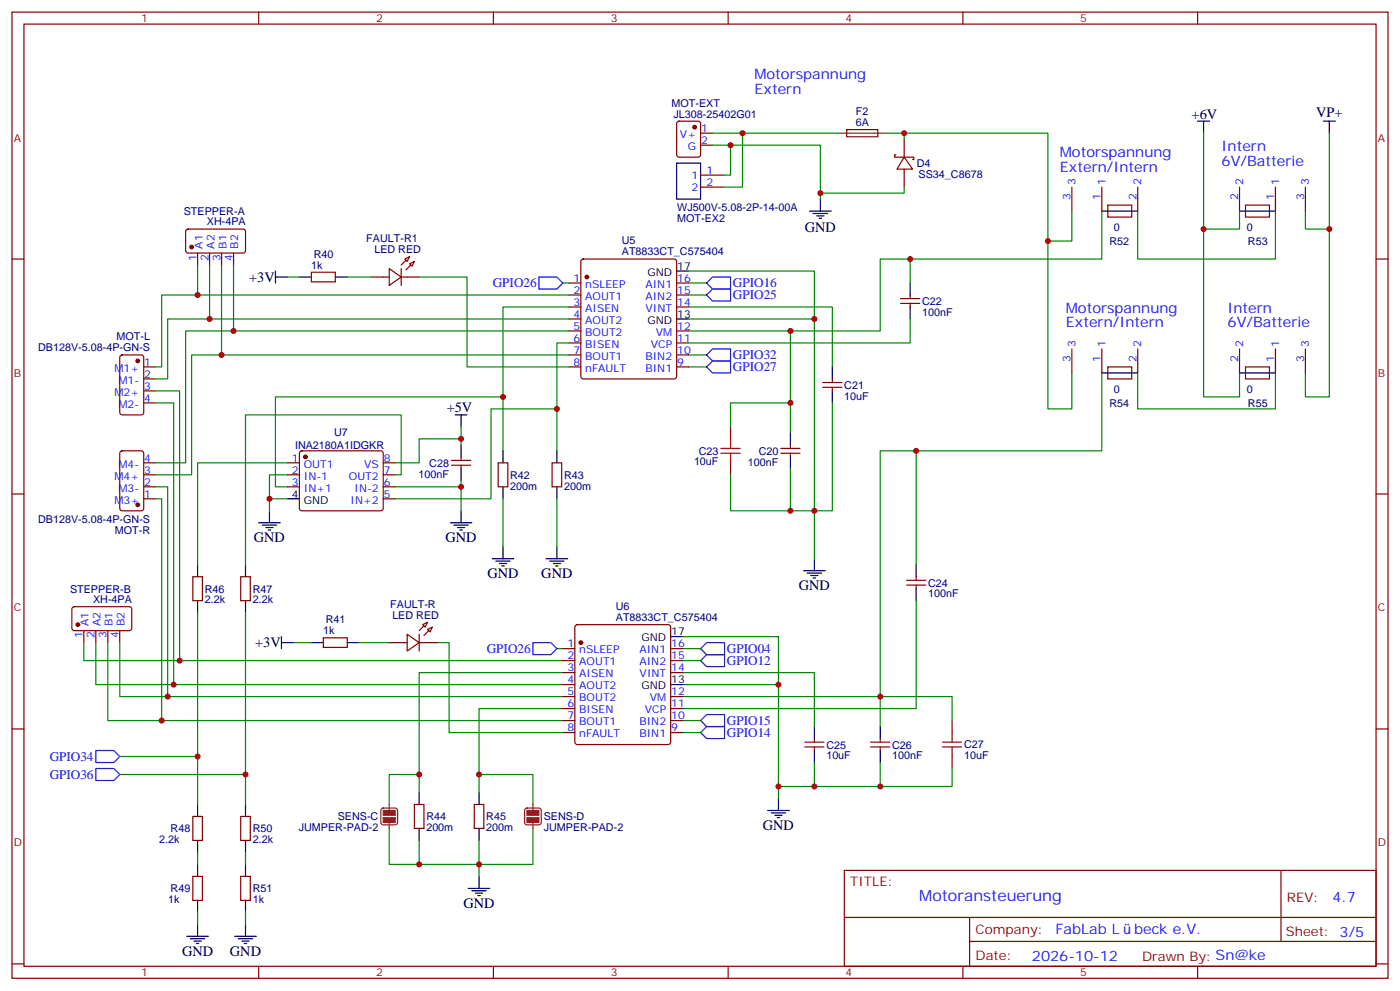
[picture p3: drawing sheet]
<svg xmlns="http://www.w3.org/2000/svg" width="412mm" height="292mm" viewBox="0 0 412 292" stroke-linecap="round" stroke-linejoin="round" font-family="sans-serif">
<g fill="none" stroke="#870000" stroke-width=".35">
<path d="M3.5 3.6h405.4v284.3h-405.4zM7.1 7.1h398.2v277.3h-398.2zM76.2 3.6v3.5M145.3 3.6v3.5M214.5 3.6v3.5M283.6 3.6v3.5M352.8 3.6v3.5M199.6 35.9l.4-.2h5.7l.6 .4 .1 9.4-.5 .7h-5.9l-.6-.4-.1-9.4zM206.4 39.2h3.5M249.4 38.1h9.2v2.1l-9.2 .1zM206.4 42.7h3.5M206.4 51.5h7"/>
<path d="M206.4 55.1h7M263.9 45.5h-.4v.7h2.8M266.3 46.2l2.5 3.6h-4.6zM266.3 46.2h2.9v.8h-.4M266.3 41v5.2M266.3 49.8v5.3M315.7 55.1v7M324.6 55.1v7M335.1 55.1v7M365.1 55.1v7M375.7 55.1v7M384.5 55.1v7"/>
<path d="M3.5 76.2h3.6M54.9 67.6l.5-.2 16.5 .1 .4 .6v5.9l-.7 .5-16.5-.1-.4-.6v-5.7zM58.2 74.5v3.5M61.7 74.5v3.5M65.3 74.5v3.5M68.8 74.5v3.5M114.7 79.1l3.5 2.4-3.5 2.5zM118.2 79.1v4.9M119.2 76.2l1.4-.7-.7 1.4zM120.6 77.6l1.5-.7-.7 1.5zM171.3 76.4l.5-.2h26.8l.5 .2 .2 .5v33.9l-.2 .5-.5 .2h-26.8l-.5-.2-.2-.5v-33.9zM326.3 60.4h7.1v3.5h-7.1z"/>
<path d="M366.9 60.4h7v3.5h-7zM405.3 76.2h3.6M91.7 80.1h7.1v2.8h-7.1zM109.4 81.5h5.3M118.2 81.5h5.3M167.6 83.3h3.5M167.6 86.8h3.5M167.6 90.3h3.5M167.6 93.9h3.5M167.6 97.4h3.5M199.3 83.3h3.5M199.3 86.8h3.5"/>
<path d="M199.3 90.3h3.5M199.3 97.4h3.5M265.3 87.9h5.6M265.3 89.3h5.6M268.1 86.8v1.1M268.1 89.3v1M35.5 104.7l.5-.2h5.6l.7 .4v16.5l-.4 .6-5.9 .1-.7-.5v-16.4zM42.3 108h3.6M42.3 111.5h3.6M42.3 115h3.6M42.3 118.6h3.6M167.6 108h3.5"/>
<path d="M167.6 100.9h3.5M167.6 104.5h3.5M199.3 108h3.5M199.3 100.9h3.5M199.3 104.5h3.5M242.4 112.6h5.6M242.4 114h5.6M245.2 111.5v1.1M245.2 114v1M315.7 102.7v7M324.6 102.7v7M326.3 108h7.1v3.5h-7.1z"/>
<path d="M335.1 102.7v7M365.1 102.7v7M366.9 108h7v3.5h-7zM375.7 102.7v7M384.5 102.7v7M35.5 132.9l.5-.2h5.6l.7 .4v16.5l-.4 .7h-5.9l-.7-.4v-16.5zM42.3 139.7h3.6M42.3 136.2h3.6M84.7 139.7h3.5M84.7 136.2h3.5M88.4 132.9l.5-.2h23.3l.5 .2 .2 .5-.1 16.5-.6 .4h-23.6l-.4-.7v-16.2zM112.9 139.7h3.5"/>
<path d="M112.9 136.2h3.5M133 135.5h5.6M133 136.9h5.6M135.8 134.4v1.1M135.8 136.9v1.1M146.8 136.2h2.8v7.1h-2.8zM162.6 136.2h2.9v7.1h-2.9zM215.2 125.6v3.6M215.2 136.2v3.5M230 132h5.7M230 133.4h5.7M232.8 130.9v1.1"/>
<path d="M232.8 133.4v1M3.5 145.4h3.6M42.3 146.8h3.6M42.3 143.3h3.6M84.7 143.3h3.5M112.9 146.8h3.5M112.9 143.3h3.5M405.3 145.4h3.6M21.4 178.7l.5-.2 16.5 .1 .4 .6-.1 6-.6 .4-16.5-.1-.4-.6v-5.7zM56.8 169.7h2.8v7.1h-2.8zM70.9 169.7h2.8v7.1h-2.8zM267.1 170.8h5.6"/>
<path d="M267.1 172.2h5.6M269.9 169.7v1.1M269.9 172.2v1M24.7 185.6v3.5M28.2 185.6v3.5M31.7 185.6v3.5M35.3 185.6v3.5M95.2 187.7h7.1v2.8h-7.1zM114.7 189.1h5.2M119.9 186.7l3.6 2.4-3.6 2.5zM123.5 189.1h5.3M123.5 186.7v4.9"/>
<path d="M124.5 183.8l1.4-.7-.7 1.4zM125.9 185.2l1.5-.7-.8 1.4zM165.8 190.9h3.5M165.8 194.4h3.5M165.8 197.9h3.5M169.6 184l.4-.2h26.8l.5 .2 .3 .5v33.9l-.3 .5-.5 .2h-26.8l-.5-.2-.2-.5v-33.9zM197.6 190.9h3.5M197.6 194.4h3.5M197.6 197.9h3.5M3.5 214.5h3.6M165.8 201.5h3.5M165.8 205h3.5"/>
<path d="M165.8 208.5h3.5M165.8 212.1h3.5M165.8 215.6h3.5M197.6 205h3.5M197.6 208.5h3.5M197.6 212.1h3.5M197.6 215.6h3.5M237.1 218.4h5.6M237.1 219.8h5.6M239.9 217.3v1.1M239.9 219.8v1.1M256.5 218.4h5.6"/>
<path d="M256.5 219.8h5.6M259.3 217.3v1.1M259.3 219.8v1.1M280.5 212.1v3.5M405.3 214.5h3.6M122.1 236.7h2.8v7.1h-2.8zM139.7 236.7h2.8v7.1h-2.8zM280.5 222.6v3.6M56.8 257.9h2.8v7.1h-2.8zM56.8 240.3h2.8v7h-2.8zM70.9 240.3h2.8v7h-2.8zM70.9 257.9h2.8v7.1h-2.8z"/>
<path d="M248.7 256.2h156.6v28.2h-156.6zM377.3 256.2v20.9M248.7 270h156.5M285.6 277.1h119.6M285.6 270v14.1M3.5 283.7h3.6M76.2 284.4v3.5M145.3 284.4v3.5M214.5 284.4v3.5M283.6 284.4v3.5M352.8 284.4v3.5M405.3 283.7h3.6"/>
</g>
<g fill="none" stroke="#000" stroke-width=".35">
<path d="M352.8 35.7h3.5M354.5 35.7v3.5M389.8 35.7h3.5M391.6 35.7v3.5M199.3 48h7.1v10.6h-7.1zM241.7 58.6v3.5M81.1 79.8v3.5M199.3 79.8h3.5M238.5 62.1h6.3M239.5 62.8h4.3M240.6 63.5h2.1M241.3 64.2h.7"/>
<path d="M324.6 62.1h10.5M365.1 62.1h10.6M81.1 81.5h3.6M88.2 81.5h3.5M98.8 81.5h3.5M199.3 93.9h3.5M268.1 83.3v3.5M268.1 90.3v3.6M245.2 108v3.5M245.2 115v3.6M324.6 109.7h10.5M365.1 109.7h10.6"/>
<path d="M134.1 122.1h3.5M135.8 122.1v3.5M135.8 130.9v3.5M135.8 138v3.5M148.2 132.7v3.5M164 132.7v3.5M232.8 127.4v3.5M232.8 134.4v3.6M76.2 153.8h6.3M77.3 154.6h4.2M78.3 155.3h2.1M79 156h.7"/>
<path d="M79.4 150.3v3.5M84.7 146.8h3.5M132.6 153.8h6.4M133.7 154.6h4.2M134.8 155.3h2.1M135.5 156h.7M135.8 150.3v3.5M148.2 143.3v3.5M164 143.3v3.5M58.2 166.2v3.5M58.2 176.8v3.5M72.3 166.2v3.5"/>
<path d="M72.3 176.8v3.5M145 164.4h6.3M146 165.1h4.3M147.1 165.8h2.1M147.8 166.5h.7M148.2 160.9v3.5M160.9 164.4h6.3M161.9 165.1h4.3M163 165.8h2.1M163.7 166.5h.7M164 160.9v3.5M236.7 168h6.4"/>
<path d="M237.8 168.7h4.2M238.8 169.4h2.1M239.5 170.1h.7M239.9 164.4v3.6M269.9 166.2v3.5M269.9 173.2v3.6M82.9 189.1h3.5M82.9 187.4v3.5M91.7 189.1h3.5M102.3 189.1h3.5M197.6 187.4h3.5M197.6 201.5h3.5"/>
<path d="M239.9 213.8v3.5M259.3 213.8v3.5M58.2 236.7v3.6M72.3 236.7v3.6M123.5 233.2v3.5M141.1 233.2v3.5M226.1 238.5h6.4M227.2 239.2h4.2M228.2 239.9h2.2M229.3 235v3.5M239.9 220.9v3.5M259.3 220.9v3.5"/>
<path d="M58.2 247.3v3.6M58.2 254.4v3.5M72.3 247.3v3.6M72.3 254.4v3.5M123.5 243.8v3.5M141.1 243.8v3.5M141.1 257.9v3.5M229 240.6h.7M55 275.6h6.4M56.1 276.3h4.2M57.1 277h2.2M57.9 277.7h.7"/>
<path d="M58.2 265v3.5M58.2 272v3.6M69.1 275.6h6.4M70.2 276.3h4.2M71.3 277h2.1M72 277.7h.7M72.3 265v3.5M72.3 272v3.6M137.9 261.4h6.4M139 262.1h4.2M140.1 262.9h2.1M140.8 263.6h.7"/>
</g>
<g fill="none" stroke="#008700" stroke-width=".35">
<path d="M209.9 39.2h37M218.7 39.2v15.9h-5.3M261.1 39.2h5.2v1.8M266.3 39.2h42.4v31.7h7v-8.8M354.5 39.2v28.2h10.6v-5.3M391.6 39.2v28.2h-7.1v-5.3M209.9 42.7h31.8v15.9M215.2 42.7v8.8h-1.8M266.3 55.1v1.7h-24.6M58.2 78v8.8M61.7 78v15.9M65.3 78v26.5"/>
<path d="M68.8 78v19.4M202.8 79.8h37.1v84.6M268.1 76.2v7.1M308.7 70.9v49.4h7v-10.6M324.6 62.1v14.1h-65.3v21.2h-56.5M335.1 62.1v14.1h40.6v-14.1M354.5 67.4v49.4h10.6v-7.1M391.6 67.4v49.4h-7.1v-7.1M84.7 81.5h3.5M102.3 81.5h7.1M123.5 81.5h14.1v26.5h30M165.8 83.3h1.8"/>
<path d="M167.6 90.3h-19.4v42.4M167.6 86.8h-120v21.2h-1.7M167.6 93.9h-118.2v17.6h-3.5M167.6 97.4h-112.9v38.8h-8.8M202.8 90.3h42.4v17.7M202.8 93.9h37.1M202.8 83.3h5.3M202.8 86.8h5.3M232.8 97.4v30M268.1 93.9v7h-65.3M45.9 115h7v79.4h112.9M45.9 118.6h5.3v82.9h114.6"/>
<path d="M148.2 116.8h-67.1v26.5h3.6M167.6 100.9h-3.6v31.8M167.6 104.5h-111.2v35.2h-10.5M202.8 104.5h5.3M202.8 108h5.3M232.8 118.6h-17.6v7M245.2 118.6v31.7h-12.4v-12.3M324.6 109.7v23h-65.3v72.3h-58.2M335.1 109.7v10.6h40.6v-10.6M84.7 139.7h-5.3v7.1M84.7 136.2h-26.5v30M116.4 139.7h1.8v-17.6h-45.9v44.1"/>
<path d="M135.8 130.9v-1.7h-12.3v7h-7.1M135.8 125.6v3.6M164 120.3h-19.4v26.5h-28.2M215.2 139.7v10.6h17.6M269.9 132.7v33.5M45.9 146.8h1.7v65.3h118.2M45.9 143.3h3.5v61.7h116.4M84.7 146.8h-5.3v3.5M116.4 143.3h19.4v7M135.8 141.5v1.8M148.2 146.8v14.1M164 146.8v14.1"/>
<path d="M269.9 176.8v31.7h-68.8M24.7 189.1v5.3h28.2M28.2 189.1v12.4h23M31.7 189.1v23h15.9M35.3 189.1v15.9h14.1M58.2 180.3v56.4M72.3 180.3v56.4M86.4 189.1h5.3M105.8 189.1h8.9M128.8 189.1h3.5v26.5h33.5M164 190.9h1.8M165.8 197.9h-42.3v35.3"/>
<path d="M201.1 197.9h38.8v15.9M201.1 187.4h28.2v47.6M201.1 190.9h5.3M201.1 194.4h5.3M165.8 208.5h-24.7v24.7M201.1 201.5h28.2M201.1 212.1h5.3M201.1 215.6h5.3M280.5 212.1v-7.1h-21.2v8.8M35.3 222.6h22.9M35.3 227.9h37M123.5 227.9h-8.8v8.8"/>
<path d="M141.1 227.9h15.9v8.8M239.9 224.4v7.1M259.3 224.4v7.1h-30M280.5 226.2v5.3h-21.2M58.2 250.9v3.5M72.3 250.9v3.5M114.7 243.8v10.6h8.8M123.5 247.3v7.1h17.6v3.5M157 243.8v10.6h-15.9v-7.1M58.2 268.5v3.5M72.3 268.5v3.5"/>
</g>
<g fill="#870000" stroke="#870000" stroke-width=".35">
<path d="M124.9 187l1.4-1.4z"/>
<path d="M123.5 185.6l1.4-1.4z"/>
<path d="M119.6 79.4l1.4-1.4z"/>
<path d="M118.2 78l1.4-1.4z"/>
<circle cx="40.6" cy="106.2" r=".53"/>
<circle cx="40.6" cy="148.6" r=".53"/>
<circle cx="204.6" cy="37.4" r=".53"/>
<circle cx="90" cy="134.4" r=".53"/>
<circle cx="172.9" cy="81.5" r=".53"/>
<circle cx="171.1" cy="189.1" r=".53"/>
<circle cx="56.4" cy="72.7" r=".53"/>
<circle cx="22.9" cy="183.8" r=".53"/>
</g>
<path d="M158.7 81.5h5.3l1.8 1.8-1.8 1.8h-5.3zM208.1 83.3l1.8-1.8h5.3v3.6h-5.3zM208.1 86.8l1.8-1.7h5.3v3.5h-5.3zM208.1 108l1.8-1.8h5.3v3.5h-5.3zM209.9 102.7h5.3v3.5h-5.3l-1.8-1.7zM157 189.1h5.3l1.7 1.8-1.7 1.8h-5.3zM208.1 189.1h5.3v3.6h-5.3l-1.7-1.8zM208.1 192.7h5.3v3.5h-5.3l-1.7-1.8zM208.1 213.8h5.3v3.5h-5.3l-1.7-1.7zM208.1 210.3h5.3v3.5h-5.3l-1.7-1.7zM28.2 226.2h5.3l1.8 1.7-1.8 1.8h-5.3zM28.2 220.9h5.3l1.8 1.7-1.8 1.8h-5.3z" fill="none" stroke="#00f" stroke-width=".35"/>
<path d="M246.9 39.2h14.2M112.4 238l.5-.2h3.5l.5 .2 .2 .5v3.5l-.2 .5-.5 .2h-3.5l-.5-.2-.2-.5v-3.5zM114.7 236.7v1.8M154.8 238l.4-.2h3.5l.5 .2 .3 .5v3.5l-.3 .5-.5 .2h-3.5l-.5-.2-.2-.5v-3.5zM157 236.7v1.8M114.7 242v1.8M157 242v1.8" fill="none" stroke="#8c2424" stroke-width=".35"/>
<g fill="#8c2424" stroke="#8c2424" stroke-width=".35">
<path d="M112.9 238.5h3.5v1.4h-3.5z"/>
<path d="M112.9 240.6h3.5v1.4h-3.5z"/>
<path d="M155.2 238.5h3.5v1.4h-3.5z"/>
<path d="M155.2 240.6h3.5v1.4h-3.5z"/>
</g>
<path d="M212.4 132h5.6M212.4 133.4h5.6M215.2 129.2v2.8M215.2 133.4v2.8M277.6 218.4h5.7M277.6 219.8h5.7M280.5 215.6v2.8M280.5 219.8v2.8" fill="none" stroke="#a10000" stroke-width=".35"/>
<g fill="#c00">
<circle cx="229.3" cy="201.5" r=".88"/>
<circle cx="123.5" cy="227.9" r=".88"/>
<circle cx="123.5" cy="254.4" r=".88"/>
<circle cx="141.1" cy="227.9" r=".88"/>
<circle cx="141.1" cy="254.4" r=".88"/>
<circle cx="239.9" cy="93.9" r=".88"/>
<circle cx="229.3" cy="231.5" r=".88"/>
<circle cx="239.9" cy="231.5" r=".88"/>
<circle cx="232.8" cy="97.4" r=".88"/>
<circle cx="259.3" cy="205" r=".88"/>
<circle cx="239.9" cy="150.3" r=".88"/>
<circle cx="232.8" cy="150.3" r=".88"/>
<circle cx="232.8" cy="118.6" r=".88"/>
<circle cx="259.3" cy="231.5" r=".88"/>
<circle cx="148.2" cy="116.8" r=".88"/>
<circle cx="164" cy="120.3" r=".88"/>
<circle cx="79.4" cy="146.8" r=".88"/>
<circle cx="135.8" cy="143.3" r=".88"/>
<circle cx="135.8" cy="129.2" r=".88"/>
<circle cx="58.2" cy="222.6" r=".88"/>
<circle cx="72.3" cy="227.9" r=".88"/>
<circle cx="58.2" cy="86.8" r=".88"/>
<circle cx="61.7" cy="93.9" r=".88"/>
<circle cx="65.3" cy="104.5" r=".88"/>
<circle cx="68.8" cy="97.4" r=".88"/>
<circle cx="47.6" cy="212.1" r=".88"/>
<circle cx="49.4" cy="205" r=".88"/>
<circle cx="51.2" cy="201.5" r=".88"/>
<circle cx="52.9" cy="194.4" r=".88"/>
<circle cx="354.5" cy="67.4" r=".88"/>
<circle cx="391.6" cy="67.4" r=".88"/>
<circle cx="266.3" cy="39.2" r=".88"/>
<circle cx="308.7" cy="70.9" r=".88"/>
<circle cx="268.1" cy="76.2" r=".88"/>
<circle cx="269.9" cy="132.7" r=".88"/>
<circle cx="215.2" cy="42.7" r=".88"/>
<circle cx="218.7" cy="39.2" r=".88"/>
<circle cx="241.7" cy="56.8" r=".88"/>
</g>
<text font-size="4.6" fill="#00f" x="270.8" y="265.2">Motoransteuerung</text>
<g font-size="4.2" fill="#00f">
<text x="222.2" y="23.3">Motorspannung</text>
<text x="222.2" y="27.6">Extern</text>
<text x="312.2" y="46.2">Motorspannung</text>
<text x="359.8" y="44.5">Intern</text>
<text x="312.2" y="50.5">Extern/Intern</text>
<text x="359.8" y="48.7">6V/Batterie</text>
<text x="314" y="92.1">Motorspannung</text>
<text x="361.6" y="92.1">Intern</text>
<text x="314" y="96.3">Extern/Intern</text>
<text x="361.6" y="96.3">6V/Batterie</text>
<text x="392.5" y="265.4">4.7</text>
<text x="310.9" y="275">FabLab L</text>
<text x="334.1" y="275">beck e.V.</text>
<text x="304" y="282.8">2026-10-12</text>
</g>
<g font-size="4.2">
<text x="351" y="35">+6V</text>
<text x="387.7" y="34.5">VP+</text>
<text x="237.1" y="68.2">GND</text>
<text x="73.4" y="82.9">+3V</text>
<text x="131.6" y="121.4">+5V</text>
<text x="74.8" y="159.5">GND</text>
<text x="131.2" y="159.5">GND</text>
<text x="143.6" y="170.1">GND</text>
<text x="159.5" y="170.1">GND</text>
<text x="235.3" y="173.6">GND</text>
<text x="75.2" y="190.5">+3V</text>
<text x="224.7" y="244.2">GND</text>
<text x="136.5" y="267.1">GND</text>
<text x="53.6" y="281.2">GND</text>
<text x="67.7" y="281.2">GND</text>
</g>
<g font-size="3.9" fill="#00f">
<text x="145.2" y="84.6">GPIO26</text>
<text x="215.9" y="84.6">GPIO16</text>
<text x="215.9" y="88.1">GPIO25</text>
<text x="215.9" y="105.7">GPIO32</text>
<text x="215.9" y="109.3">GPIO27</text>
<text x="143.4" y="192.2">GPIO26</text>
<text x="214.1" y="192.2">GPIO04</text>
<text x="214.1" y="195.7">GPIO12</text>
<text x="214.1" y="213.3">GPIO15</text>
<text x="214.1" y="216.9">GPIO14</text>
<text x="14.6" y="223.9">GPIO34</text>
<text x="14.6" y="229.2">GPIO36</text>
</g>
<g font-size="3.9" fill="#800">
<text x="250.5" y="260.7">TITLE:</text>
<text x="379.1" y="265.4">REV:</text>
<text x="287.4" y="274.9">Company:</text>
<text x="378.7" y="275.6">Sheet: 3/5</text>
<text x="287.4" y="282.6">Date:</text>
<text x="336.4" y="282.7">Drawn By: Sn@ke</text>
</g>
<g font-size="3.2" fill="#800">
<text x="41.6" y="6.6">1</text>
<text x="110.8" y="6.6">2</text>
<text x="179.9" y="6.6">3</text>
<text x="249.1" y="6.6">4</text>
<text x="318.2" y="6.6">5</text>
<text x="4.1" y="41.7">A</text>
<text x="405.9" y="41.7">A</text>
<text x="4.1" y="110.8">B</text>
<text x="405.9" y="110.8">B</text>
<text x="4.1" y="180">C</text>
<text x="405.9" y="180">C</text>
<text x="4.1" y="249.1">D</text>
<text x="405.9" y="249.1">D</text>
<text x="41.6" y="287.4">1</text>
<text x="110.8" y="287.4">2</text>
<text x="179.9" y="287.4">3</text>
<text x="249.1" y="287.4">4</text>
<text x="318.2" y="287.4">5</text>
</g>
<g font-size="3.2" fill="#000080">
<text x="197.8" y="31.5">MOT-EXT</text>
<text x="198.4" y="34.6">JL308-25402G01</text>
<text x="252.1" y="33.9">F2</text>
<text x="252.1" y="37.1">6A</text>
<text x="270" y="49.1">D4</text>
<text x="270.6" y="52.3">SS34_C8678</text>
<text x="54.1" y="63.3">STEPPER-A</text>
<text x="199.5" y="62.1">WJ500V-5.08-2P-14-00A</text>
<text x="199.5" y="65.3">MOT-EX2</text>
<text x="60.9" y="66.4">XH-4PA</text>
<text x="107.9" y="71.3">FAULT-R1</text>
<text x="183.2" y="71.9">U5</text>
<text x="328.1" y="68.1">0</text>
<text x="367.2" y="68.1">0</text>
<text x="92.4" y="75.9">R40</text>
<text x="110.3" y="74.5">LED RED</text>
<text x="183.2" y="75.1">AT8833CT_C575404</text>
<text x="326.8" y="72.1">R52</text>
<text x="367.6" y="72.1">R53</text>
<text x="91.6" y="79.1">1k</text>
<text x="271.6" y="89.8">C22</text>
<text x="271.6" y="92.9">100nF</text>
<text x="34.3" y="100.1">MOT-L</text>
<text x="11.2" y="103.2">DB128V-5.08-4P-GN-S</text>
<text x="248.7" y="117.6">10uF</text>
<text x="248.7" y="114.5">C21</text>
<text x="326.8" y="119.7">R54</text>
<text x="328.1" y="115.7">0</text>
<text x="367.2" y="115.7">0</text>
<text x="367.6" y="119.7">R55</text>
<text x="98.4" y="128.3">U7</text>
<text x="86.9" y="132.1">INA2180A1IDGKR</text>
<text x="126.5" y="137.4">C28</text>
<text x="204.4" y="137">10uF</text>
<text x="205.8" y="133.8">C23</text>
<text x="220.3" y="137">100nF</text>
<text x="223.5" y="133.9">C20</text>
<text x="123.3" y="140.5">100nF</text>
<text x="150.3" y="140.9">R42</text>
<text x="166.2" y="140.9">R43</text>
<text x="150.3" y="144.1">200m</text>
<text x="166.2" y="144.1">200m</text>
<text x="11.2" y="154">DB128V-5.08-4P-GN-S</text>
<text x="33.8" y="157.2">MOT-R</text>
<text x="273.4" y="172.7">C24</text>
<text x="20.6" y="174.4">STEPPER-B</text>
<text x="27.4" y="177.5">XH-4PA</text>
<text x="60.3" y="177.5">2.2k</text>
<text x="60.3" y="174.4">R46</text>
<text x="74.4" y="177.5">2.2k</text>
<text x="74.4" y="174.4">R47</text>
<text x="114.9" y="178.9">FAULT-R</text>
<text x="181.4" y="179.5">U6</text>
<text x="273.4" y="175.8">100nF</text>
<text x="96" y="183.5">R41</text>
<text x="115.6" y="182.1">LED RED</text>
<text x="181.4" y="182.7">AT8833CT_C575404</text>
<text x="95.2" y="186.7">1k</text>
<text x="243.4" y="220.3">C25</text>
<text x="262.8" y="220.3">C26</text>
<text x="284" y="220.2">C27</text>
<text x="243.4" y="223.4">10uF</text>
<text x="262.8" y="223.4">100nF</text>
<text x="284" y="223.4">10uF</text>
<text x="50.3" y="244.9">R48</text>
<text x="74.4" y="244.9">R50</text>
<text x="88" y="244.6">JUMPER-PAD-2</text>
<text x="99.5" y="241.5">SENS-C</text>
<text x="125.6" y="244.6">200m</text>
<text x="125.6" y="241.4">R44</text>
<text x="143.2" y="244.6">200m</text>
<text x="143.2" y="241.4">R45</text>
<text x="160.2" y="244.6">JUMPER-PAD-2</text>
<text x="160.2" y="241.5">SENS-D</text>
<text x="46.9" y="248.1">2.2k</text>
<text x="74.4" y="248.1">2.2k</text>
<text x="50.3" y="262.6">R49</text>
<text x="74.4" y="262.6">R51</text>
<text x="49.6" y="265.7">1k</text>
<text x="74.4" y="265.7">1k</text>
</g>
<g font-size="3.2" fill="#00f">
<text x="200.3" y="40.6">V+</text>
<text x="206.6" y="38.8">1</text>
<text x="202.6" y="44.1">G</text>
<text x="206.6" y="42.4">2</text>
<text x="203.7" y="52.6">1</text>
<text x="208.1" y="51.2">1</text>
<text x="203.7" y="56.1">2</text>
<text x="208.1" y="54.7">2</text>
<text x="315.4" y="58.9" transform="rotate(-90 315.4 58.9)">3</text>
<text x="316.8" y="54.4" transform="rotate(-90 316.8 54.4)">3</text>
<text x="324.2" y="58.9" transform="rotate(-90 324.2 58.9)">1</text>
<text x="325.6" y="54.4" transform="rotate(-90 325.6 54.4)">1</text>
<text x="334.8" y="58.9" transform="rotate(-90 334.8 58.9)">2</text>
<text x="336.2" y="54.4" transform="rotate(-90 336.2 54.4)">2</text>
<text x="364.8" y="58.9" transform="rotate(-90 364.8 58.9)">2</text>
<text x="366.2" y="54.4" transform="rotate(-90 366.2 54.4)">2</text>
<text x="375.4" y="58.9" transform="rotate(-90 375.4 58.9)">1</text>
<text x="376.8" y="54.4" transform="rotate(-90 376.8 54.4)">1</text>
<text x="384.2" y="58.9" transform="rotate(-90 384.2 58.9)">3</text>
<text x="385.6" y="54.4" transform="rotate(-90 385.6 54.4)">3</text>
<text x="57.9" y="76.7" transform="rotate(-90 57.9 76.7)">1</text>
<text x="59.6" y="73.2" transform="rotate(-90 59.6 73.2)">A1</text>
<text x="61.4" y="76.7" transform="rotate(-90 61.4 76.7)">2</text>
<text x="63.1" y="73.2" transform="rotate(-90 63.1 73.2)">A2</text>
<text x="64.9" y="76.7" transform="rotate(-90 64.9 76.7)">3</text>
<text x="66.7" y="73.2" transform="rotate(-90 66.7 73.2)">B1</text>
<text x="68.4" y="76.7" transform="rotate(-90 68.4 76.7)">4</text>
<text x="70.2" y="73.2" transform="rotate(-90 70.2 73.2)">B2</text>
<text x="168.9" y="82.9">1</text>
<text x="199.5" y="82.9">16</text>
<text x="168.9" y="86.5">2</text>
<text x="168.9" y="90">3</text>
<text x="172.4" y="84.7">nSLEEP</text>
<text x="172.4" y="88.2">AOUT1</text>
<text x="190.1" y="88.2">AIN2</text>
<text x="190.1" y="84.7">AIN1</text>
<text x="199.5" y="90">14</text>
<text x="199.5" y="86.5">15</text>
<text x="168.9" y="93.5">4</text>
<text x="172.4" y="91.8">AISEN</text>
<text x="172.4" y="95.3">AOUT2</text>
<text x="190.2" y="91.8">VINT</text>
<text x="168.9" y="97">5</text>
<text x="168.9" y="100.6">6</text>
<text x="172.4" y="98.8">BOUT2</text>
<text x="193.2" y="98.8">VM</text>
<text x="199.5" y="100.6">11</text>
<text x="199.5" y="97">12</text>
<text x="316.8" y="102" transform="rotate(-90 316.8 102)">3</text>
<text x="325.6" y="102" transform="rotate(-90 325.6 102)">1</text>
<text x="336.2" y="102" transform="rotate(-90 336.2 102)">2</text>
<text x="366.2" y="102" transform="rotate(-90 366.2 102)">2</text>
<text x="376.8" y="102" transform="rotate(-90 376.8 102)">1</text>
<text x="385.6" y="102" transform="rotate(-90 385.6 102)">3</text>
<text x="42.5" y="107.6">1</text>
<text x="168.9" y="104.1">7</text>
<text x="168.9" y="107.6">8</text>
<text x="172.4" y="102.3">BISEN</text>
<text x="172.4" y="105.9">BOUT1</text>
<text x="190.1" y="105.9">BIN2</text>
<text x="191.7" y="102.3">VCP</text>
<text x="199.5" y="107.6">9</text>
<text x="199.5" y="104.1">10</text>
<text x="315.4" y="106.5" transform="rotate(-90 315.4 106.5)">3</text>
<text x="324.2" y="106.5" transform="rotate(-90 324.2 106.5)">1</text>
<text x="334.8" y="106.5" transform="rotate(-90 334.8 106.5)">2</text>
<text x="364.8" y="106.5" transform="rotate(-90 364.8 106.5)">2</text>
<text x="375.4" y="106.5" transform="rotate(-90 375.4 106.5)">1</text>
<text x="384.2" y="106.5" transform="rotate(-90 384.2 106.5)">3</text>
<text x="33.7" y="109.4">M1+</text>
<text x="34.9" y="112.9">M1-</text>
<text x="42.5" y="111.2">2</text>
<text x="172.4" y="109.4">nFAULT</text>
<text x="190.1" y="109.4">BIN1</text>
<text x="33.7" y="116.5">M2+</text>
<text x="34.9" y="120">M2-</text>
<text x="42.5" y="114.7">3</text>
<text x="42.5" y="118.2">4</text>
<text x="34.9" y="137.6">M4-</text>
<text x="42.5" y="135.9">4</text>
<text x="86" y="135.9">1</text>
<text x="89.5" y="137.6">OUT1</text>
<text x="107.2" y="137.6">VS</text>
<text x="113.1" y="135.9">8</text>
<text x="33.7" y="141.1">M4+</text>
<text x="42.5" y="142.9">2</text>
<text x="42.5" y="139.4">3</text>
<text x="86" y="139.4">2</text>
<text x="86" y="142.9">3</text>
<text x="89.5" y="141.1">IN-1</text>
<text x="102.8" y="141.1">OUT2</text>
<text x="113.1" y="142.9">6</text>
<text x="113.1" y="139.4">7</text>
<text x="33.7" y="148.2">M3+</text>
<text x="34.9" y="144.7">M3-</text>
<text x="42.5" y="146.4">1</text>
<text x="89.5" y="144.7">IN+1</text>
<text x="103.3" y="148.2">IN+2</text>
<text x="104.4" y="144.7">IN-2</text>
<text x="113.1" y="146.4">5</text>
<text x="26.1" y="184.3" transform="rotate(-90 26.1 184.3)">A1</text>
<text x="29.6" y="184.3" transform="rotate(-90 29.6 184.3)">A2</text>
<text x="33.2" y="184.3" transform="rotate(-90 33.2 184.3)">B1</text>
<text x="36.7" y="184.3" transform="rotate(-90 36.7 184.3)">B2</text>
<text x="24.3" y="187.8" transform="rotate(-90 24.3 187.8)">1</text>
<text x="27.9" y="187.8" transform="rotate(-90 27.9 187.8)">2</text>
<text x="31.4" y="187.8" transform="rotate(-90 31.4 187.8)">3</text>
<text x="34.9" y="187.8" transform="rotate(-90 34.9 187.8)">4</text>
<text x="167.1" y="190.5">1</text>
<text x="197.7" y="190.5">16</text>
<text x="167.1" y="194.1">2</text>
<text x="167.1" y="197.6">3</text>
<text x="170.6" y="192.3">nSLEEP</text>
<text x="170.6" y="195.8">AOUT1</text>
<text x="188.4" y="195.8">AIN2</text>
<text x="188.4" y="192.3">AIN1</text>
<text x="197.7" y="197.6">14</text>
<text x="197.7" y="194.1">15</text>
<text x="167.1" y="201.1">4</text>
<text x="170.6" y="199.4">AISEN</text>
<text x="170.6" y="202.9">AOUT2</text>
<text x="188.4" y="199.4">VINT</text>
<text x="167.1" y="204.6">5</text>
<text x="167.1" y="208.2">6</text>
<text x="170.6" y="206.4">BOUT2</text>
<text x="170.6" y="209.9">BISEN</text>
<text x="189.9" y="209.9">VCP</text>
<text x="191.4" y="206.4">VM</text>
<text x="197.7" y="208.2">11</text>
<text x="197.7" y="204.6">12</text>
<text x="167.1" y="211.7">7</text>
<text x="167.1" y="215.2">8</text>
<text x="170.6" y="213.5">BOUT1</text>
<text x="188.4" y="213.5">BIN2</text>
<text x="197.7" y="215.2">9</text>
<text x="197.7" y="211.7">10</text>
<text x="170.6" y="217">nFAULT</text>
<text x="188.4" y="217">BIN1</text>
</g>
<g font-size="3.2">
<text x="190.7" y="81.2">GND</text>
<text x="199.5" y="79.4">17</text>
<text x="190.7" y="95.3">GND</text>
<text x="199.5" y="93.5">13</text>
<text x="86" y="146.4">4</text>
<text x="89.5" y="148.2">GND</text>
<text x="189" y="188.8">GND</text>
<text x="197.7" y="187">17</text>
<text x="189" y="202.9">GND</text>
<text x="197.7" y="201.1">13</text>
</g>
</svg>
